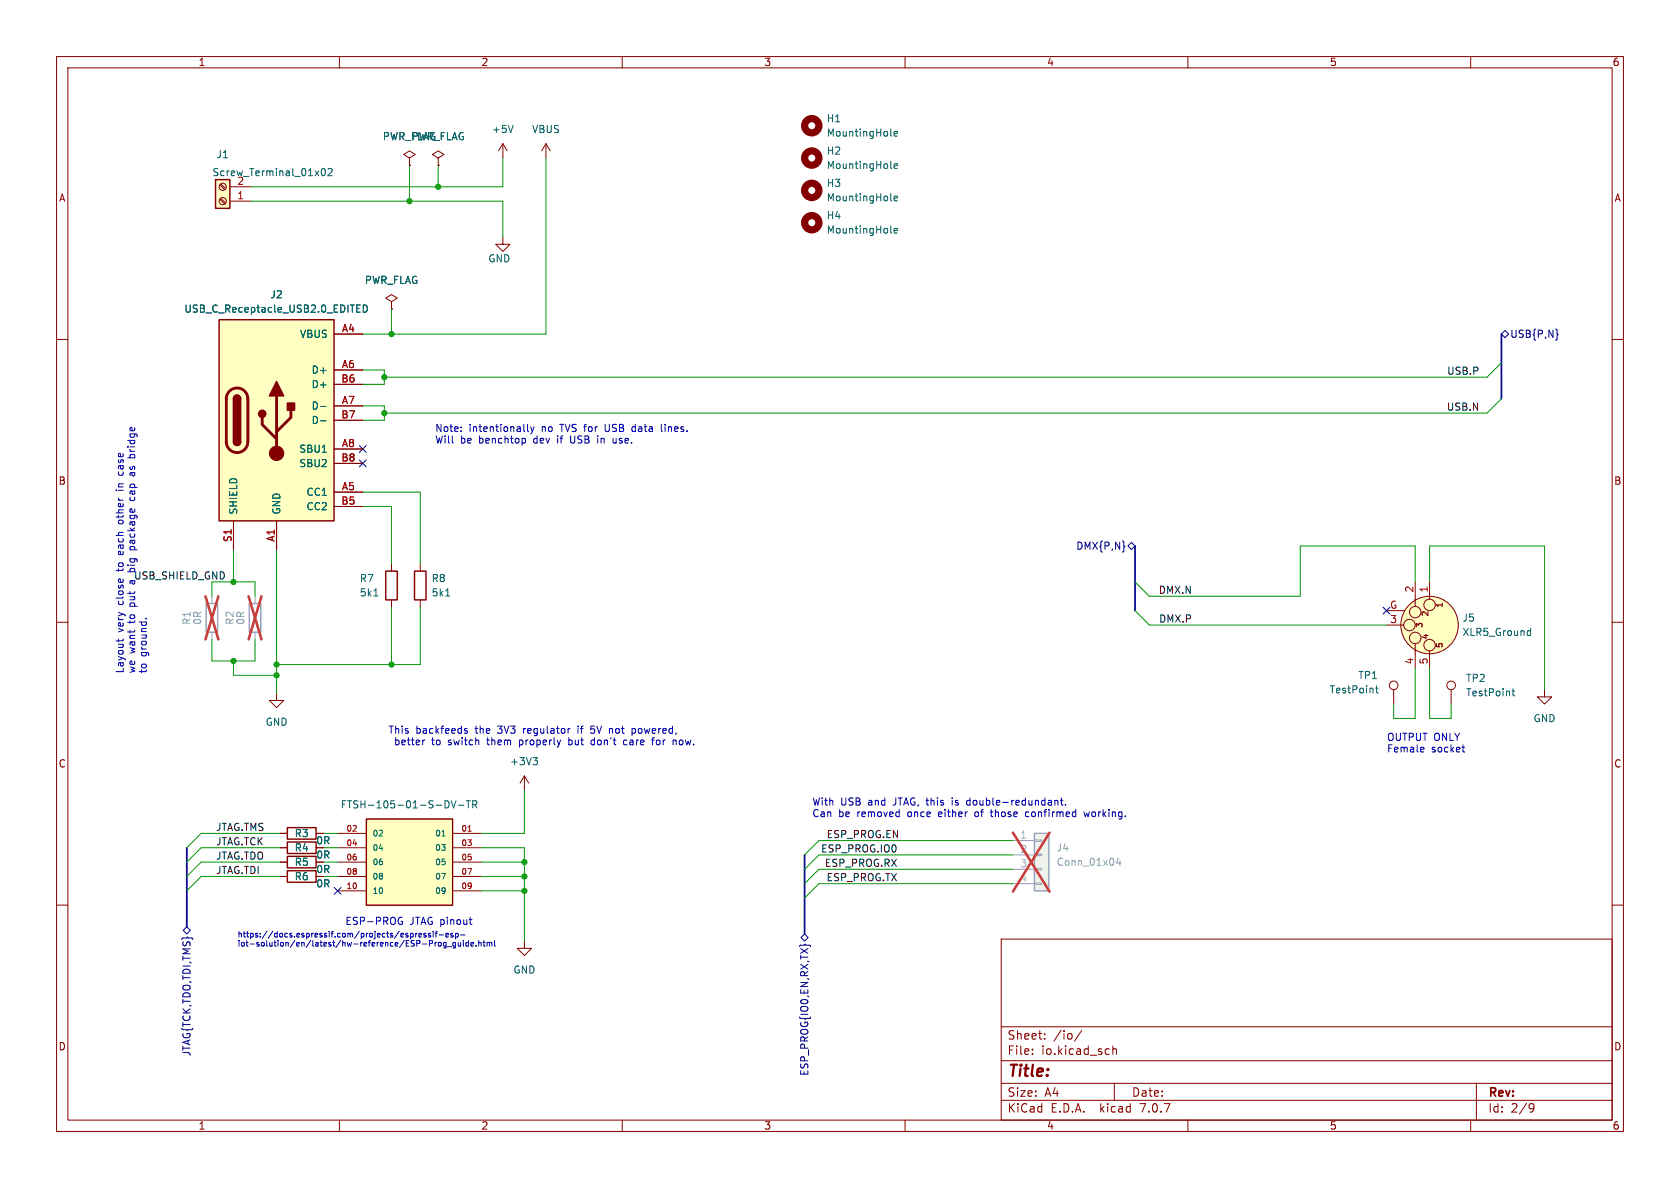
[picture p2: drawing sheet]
<svg xmlns="http://www.w3.org/2000/svg" width="297mm" height="210mm" viewBox="0 0 297 210" stroke-linecap="round" stroke-linejoin="round" font-family="sans-serif">
<g fill="none" stroke="#840000" stroke-width=".18">
<path d="M10 10h277v190h-277zM12 12h273v186h-273zM60 10v2M110 10v2M160 10v2M210 10v2M260 10v2M38.9 32.7l.8 .8M38.9 35.2l.8 .9M39 32.5l.9 .9M39 35.1l.9 .8M40.6 35.6h3.8"/>
<path d="M40.6 33h3.8M72.4 27.9l1-.6-1-.6-1 .6 1 .6v1.3M72.4 29.2h.1M77.5 27.9l1-.6-1-.6-1 .6 1 .6v1.3M77.5 29.2h.1M88.9 25.4l-.8 1.3M88.9 25.4v2.5M88.9 25.4l.8 1.3M96.5 25.4l-.7 1.3M96.5 25.4v2.5M96.5 25.4l.8 1.3M10 60h2"/>
<path d="M59.1 59.1h5M69.2 53.3l1-.6-1-.6-1 .6 1 .6v1.3M69.2 54.6h.1M88.9 41.9v1.3h1.3l-1.3 1.3-1.3-1.3h1.3M285 60h2M59.1 65.4h5M59.1 71.8h5M59.1 79.4h5M59.1 67.9h5M59.1 74.3h5M41.3 92.1v5.1M48.9 92.1v5.1"/>
<path d="M59.1 87h5M59.1 89.5h5M59.1 81.9h5M69.2 99.7v1.3M74.3 99.7v1.3M10 110h2M69.2 106v1.3M74.3 106v1.3M245.1 108h3.2M245.1 110.5h3.1M250.2 102.9v4.3M250.2 113.8v4.3"/>
<path d="M252.7 102.9v3M252.7 115.1v3M285 110h2M48.9 122.6v1.2h1.3l-1.3 1.3-1.3-1.3h1.3M92.7 137.2l-.8 1.2M92.7 137.2v2.5M92.7 137.2l.8 1.2M246.4 121.9v2.6M256.5 121.9v2.6M273 121.9v1.3h1.3l-1.3 1.3-1.2-1.3h1.2M10 160h2M49.5 147.3h1.3"/>
<path d="M49.5 149.9h1.3M49.5 152.4h1.3M49.5 154.9h1.3M55.9 147.3h1.2M59.7 147.3h5.1M59.7 149.9h5.1M59.7 152.4h5.1M59.7 154.9h5.1M59.7 157.5h5.1M80 147.3h5.1M80 149.9h5.1M80 152.4h5.1"/>
<path d="M80 154.9h5.1M80 157.5h5.1M285 160h2M92.7 166.4v1.2h1.3l-1.3 1.3-1.3-1.3h1.3M177 166h108v32h-108zM60 198v2M110 198v2M160 198v2M177 194.5h108M177 191.5h108M177 187.5h108M177 181.5h108"/>
<path d="M182.5 186.3v.1M182.5 185.5v.1M184.7 183.6v.1M184.7 182.8v.1M191.2 182.1l-1.2 2M196.7 184.9v1.5M196.7 185.5l.3-.1 .3 .1 .1 .9M197 191.5v3M210 198v2M260 198v2M261 191.5v6.5M270.6 195.1l.5 .1a.99 .99 0 0 1-.4 1.4h-.2"/>
<path d="M271.2 195.7l-.3 .3h-.3"/>
<circle cx="39.4" cy="33" r=".63"/>
<circle cx="39.4" cy="35.6" r=".63"/>
<circle cx="249.2" cy="110.5" r="1.02"/>
<circle cx="250.2" cy="108.2" r="1.02"/>
<circle cx="250.2" cy="112.8" r="1.02"/>
<circle cx="252.7" cy="106.9" r="1.02"/>
<circle cx="252.7" cy="114" r="1.02"/>
<circle cx="252.7" cy="110.5" r="5.1"/>
<circle cx="246.4" cy="121.2" r=".76"/>
<circle cx="256.5" cy="121.2" r=".76"/>
</g>
<g fill="#ffffc2" stroke="#ffffc2" stroke-width=".18">
<path d="M38.1 31.8h2.5v5h-2.5z"/>
<path d="M38.7 56.5h20.4v35.6h-20.4z"/>
<path d="M64.8 144.8h15.2v15.2h-15.2z"/>
<circle cx="252.7" cy="110.5" r="5.1"/>
</g>
<path d="M38.1 31.8h2.5v5h-2.5zM38.7 56.5h20.4v35.6h-20.4zM41.3 78.1a.64 .64 0 0 0 .6 .6 .64 .64 0 0 0 .6-.6M41.3 70.5a.64 .64 0 0 1 .6-.6 .64 .64 0 0 1 .6 .6M68.2 101h2v5h-2zM73.3 101h2v5h-2zM50.8 153.9h5.1v2.1h-5.1zM50.8 146.3h5.1v2h-5.1zM50.8 151.4h5.1v2h-5.1zM50.8 148.8h5.1v2.1h-5.1zM64.8 144.8h15.2v15.2h-15.2z" fill="none" stroke="#840000" stroke-width=".25"/>
<g fill="none" stroke="#006464" stroke-width=".18">
<path d="M56.9 29.9l.2-.1a.68 .68 0 0 1 .4 .6 .68 .68 0 0 1-.4 .7l-.2-.2-.1-.3zM58 29.9l.5-.1 .2 .4-.8 .9h.8M90.7 22.2l-.4 1.2M157.5 23.9l.2 .2M157.5 35.3l.2 .2M157.5 29.6l.2 .2M158.1 29.4l.6-.2-.1-.2-.3-.1-.2 .2v.6h.5M158.1 23.7l.6-.2-.1-.2-.3-.1-.2 .2v.6h.5M158.1 35.1l.6-.1-.1-.3h-.3l-.2 .1v.6h.5M63.1 54.5h.4M63.1 55.2h.6M63.1 53.9h.6"/>
<path d="M64.2 53.9a.64 .64 0 0 1 .8 .7 .64 .64 0 0 1-.8 .6zM157.5 41l.2 .2M158.1 40.8l.6-.1-.1-.3h-.3l-.2 .2v.6h.5M56.7 71.9h.9M56.7 74.4h.9M66.1 105.4h.7M78.8 105.4h.7M270.2 111.5l.4 .1M270.6 111.1v1.2M270.6 112.3h-.4M94.2 133.9h.8l-.4 .5M94.8 134.4l.2 .3v.3l-.2 .2"/>
<path d="M243.2 121.7h.4M243.3 121.2v1.1l.3 .2M267.3 122.2h.5M267.5 121.7v1.1l.3 .2M78.1 147.8h.6M79 141.5a.68 .68 0 0 1 .4 .7 .68 .68 0 0 1-.4 .6M79.8 141.5l.4 1.3 .4-1.3M81 142.3h1M82.4 141.5h.8M82.8 141.5v1.3M83.6 142.2h.6l.1-.2-.1-.3-.6-.2v1.3M83.9 142.2l.4 .6"/>
</g>
<g fill="none" stroke="#840000" stroke-width="1.3">
<circle cx="143.5" cy="33.7" r="1.27"/>
<circle cx="143.5" cy="39.4" r="1.27"/>
<circle cx="143.5" cy="22.2" r="1.27"/>
<circle cx="143.5" cy="27.9" r="1.27"/>
</g>
<path d="M182.9 147.3h2.5v10.2h-2.5z" fill="#f0f0f0" stroke="#f0f0f0" stroke-width=".18"/>
<path d="M37.5 105.4v1.3M37.5 111.8v1.2M45.1 105.4v1.3M45.1 111.8v1.2M179.1 148.6h3.8M179.1 151.1h3.8M179.1 153.7h3.8M179.1 156.2h3.8M182.9 156.1h1.2v.2h-1.2zM182.9 153.5h1.2v.3h-1.2zM182.9 151h1.2v.3h-1.2zM182.9 148.5h1.2v.2h-1.2z" fill="none" stroke="#a1a1a1" stroke-width=".18"/>
<path d="M36.4 106.7h2.1v5.1h-2.1zM44.1 106.7h2v5.1h-2zM182.9 147.3h2.5v10.2h-2.5z" fill="none" stroke="#a1a1a1" stroke-width=".25"/>
<path d="M197.7 151.6l-.3 1h.8M198 152.1v.9" fill="none" stroke="#989898" stroke-width=".18"/>
<path d="M36.3 105.4l2.3 7.6M38.6 105.4l-2.3 7.6M43.9 105.4l2.3 7.6M46.2 105.4l-2.3 7.6M179.1 147.2l6.4 10.4M185.5 147.2l-6.4 10.4" fill="none" stroke="#eb3a3d" stroke-width=".46"/>
<path d="M40.6 69.1a1.9 1.9 0 0 1 2-.4 1.9 1.9 0 0 1 1.2 1.8v7.6a1.91 1.91 0 0 1-1.9 1.9 1.91 1.91 0 0 1-1.9-1.9v-7.8l.2-.6zM46.4 73.8v1.3l2.5 2.5M48.9 70v10.1M51.4 72.5v1.3l-2.5 2.5" fill="none" stroke="#840000" stroke-width=".51"/>
<g fill="#840000" stroke="#840000" stroke-width=".25">
<path d="M41.3 78.1h1.2a.64 .64 0 0 1-.6 .6 .64 .64 0 0 1-.6-.6z"/>
<path d="M41.3 70.5h1.2v7.6h-1.2z"/>
<path d="M41.5 70a.64 .64 0 0 1 .7-.1 .64 .64 0 0 1 .3 .6h-1.2z"/>
<path d="M48.9 67.4l1.3 2.6h-2.6z"/>
<path d="M50.8 71.2h1.3v1.3h-1.3z"/>
<circle cx="46.4" cy="73.2" r=".63"/>
</g>
<circle cx="48.9" cy="80.1" r="1.27" fill="#840000" stroke="#840000" stroke-width=".18"/>
<path d="M82.7 146.9h.6" fill="none" stroke="#a90000" stroke-width=".18"/>
<g fill="none" stroke="#000084" stroke-width=".18">
<path d="M265.4 59.1l.7-.7 .6 .7-.6 .6zM275.1 58.2l.2 .2v.6l.2 .2-.2 .1v.6l-.2 .2M63.5 78.8l1.2 1.2M64.7 78.8l-1.2 1.2M63.5 81.3l1.2 1.2M64.7 81.3l-1.2 1.2M198.7 96.6h.2l-.2 .1M199.4 96.5l.6-.6 .7 .6-.7 .7zM244.5 107.3l1.2 1.3M245.7 107.3l-1.2 1.3M59.1 156.9l1.2 1.2M60.3 156.9l-1.2 1.2"/>
<path d="M32.4 164.5l.6-.7 .7 .7-.7 .6zM141.4 167.3l.1-.2h.7l.1-.2 .2 .2h.6l.2 .2M141.6 165.7l.6-.6 .7 .6-.7 .7z"/>
</g>
<g fill="none" stroke="#0000c2" stroke-width=".18">
<path d="M81.5 76.2v.1M81.5 75.5v.1M92.4 77.5h.3l.2 .2-.1 .5-.4 .1M93.3 75v1.1l.1 .2M93.8 75.4l.3 .9M94.1 76.3l-.3 .4M94.4 75.4l-.3 .9M100.9 77.1v1l.2 .2M105.7 77.1v.1M107 75v1l.2 .3M108.4 77.5v.8h.3l.2-.1M111.8 76.2l.4 .1"/>
<path d="M112.2 75.4l-.4 .2M116.9 75v1.1l.2 .2M20.5 86.7h.1M20.9 86.7h.9M21 83.4l-.1 .4 .3 .2M21 92.5l.2 .1 .5-.1M21.7 83.4l.1 .4-.3 .2M23 97.2h1.3M23 96.8v.4M23 87.9v.3l.2 .3 .6-.1v-.5M23 80.4l.2-.1 .6 .1M23.3 83.5l.1 .6"/>
<path d="M23.8 83.5v.6M23.8 83.5l-.8 .1v.5M23.8 96.8v.4M20.9 113v.5M21.8 113l-.2 .3M22.6 101.1h1.2M23 100.9v.2M25.8 109.4h.1M75.1 130.8l-.3 .1M82.1 129l.6 .4-.2 .2h-.4M82.6 128.8h-.3l-.2 .2M91.8 130.8v1.3"/>
<path d="M91.8 131.6l.2 .1M92 130.8l-.2 .1M100.6 130.4v1.3M100.6 131.6l.3 .1M100.8 128.8h-.2M100.9 130.8l-.3 .1M102.2 128.4v.1M102.2 128.8v.8M104.4 129.5l.5 .1M105.1 128.4h-.6l-.1 .6 .5-.2M105.1 130.9l-.4-.1-.2 .3 .1 .5h.5M107.9 128.8l.4 .2"/>
<path d="M110.8 130.9l-.3-.1-.3 .3 .1 .5h.5M111.7 128.8h.4l.2 .2-.1 .6h-.5M115.2 130.8h.5M116.3 130.8l-.3 .3v.3l.3 .3M119.4 130.8l.1 .2v.7M120.1 130.9v.6M251.3 132.1l.4 .1v.2l-.6 .1M251.7 132.9h-.4M258.5 132.1h.4M258.7 132.9h.2M168.3 141.1v.1M168.3 141.5v.8"/>
<path d="M171.4 141.5h-.4l-.1 .2v.5l.5 .1M172.5 143.6l-.2 .2 .2 .5M175.1 143.5h.4M175.2 143.1v1.1l.3 .2M181.9 143.6l-.4-.1-.2 .3 .1 .5h.5M186.5 141.5h.5v.8M187.5 141.5h.4M187.6 141.1v1l.3 .2M188.4 142.2v.1M191.6 143.5l.3 .9 .2-.6 .3 .6 .2-.9M70.6 162.2h.5M70.9 162.9h.3v.4l-.3 .1h-.3"/>
<path d="M72.7 165l.4 .2-.1 .4h-.3M73.5 165v.6M73.8 165l-.3 .2M74.1 165.3l.4-.1v-.2h-.3l-.1 .1v.5h.4M75.3 165h-.2l-.2 .1 .1 .2 .3 .1v.2h-.4M76.1 165h-.2l-.2 .1 .1 .2 .3 .1v.2h-.4M76.6 164.6v.1M76.6 165v.6M76.9 165h.4M77.2 166.6l-.2 .1M77.3 164.6l-.2 .2v.8M77.5 166.7l.2-.1 .3 .1-.1 .5h-.4z"/>
<path d="M77.6 165.3h.8M78.8 165.3l.5-.1-.1-.2h-.2l-.2 .1 .1 .5h.3M78.9 166.6h-.3l-.2 .2 .1 .4h.4M78.9 166.6v.8l-.2 .2-.3-.1M79.1 167.4h.8M80.1 165h-.3l-.1 .1v.2l.4 .1v.2h-.4M80.5 165h.3l.2 .2-.1 .4h-.4M80.5 165v1M80.5 166.6v.8l-.2 .2-.2-.1M80.5 166.6h-.3l-.1 .2 .1 .4h.3M81 166.6l.1 .6h.3M81.4 165.3h.8"/>
<path d="M81.4 166.6v.7M81.9 166.3v.1M81.9 166.6v.7M82.8 166.6h-.3l-.2 .2 .1 .4h.4M82.8 166.3v1M83 162.6h.4M83.2 166.9l.5-.1v-.2h-.3l-.2 .1 .1 .5h.4M83.3 163.4h.1M84.2 167.2v.1M84.6 166.7l.4-.1 .1 .7M84.6 166.3v1M85.4 166.6h.4"/>
<path d="M85.5 166.3v.8l.3 .2M86.1 166.7l.3-.1 .1 .1M86.1 166.6v.7M86.5 166.7l.2-.1h.2l.1 .7M86.5 166.7v.6M87.4 166.3v.8l.2 .2"/>
</g>
<path d="M265.4 59.1v11.4M200.7 96.5v11.5M33 149.9v13.9M142.2 151.1v14" fill="none" stroke="#000084" stroke-width=".3"/>
<g fill="none" stroke="#009600" stroke-width=".18">
<path d="M44.4 35.6h44.5v6.3M72.4 29.2v6.4M77.5 29.2v3.8M88.9 27.9v5.1h-44.5M96.5 27.9v31.2h-32.4M69.2 54.6v4.5M64.1 65.4h3.8v2.5h-3.8M64.1 71.8h3.8v2.5h-3.8M265.4 64.1l-2.5 2.6h-195M265.4 70.5l-2.5 2.5h-195M41.3 97.2v5.7M48.9 97.2v25.4"/>
<path d="M64.1 89.5h5.1v10.2M64.1 87h10.2v12.7M37.5 105.4v-2.5h7.6v2.5M37.5 113v3.8h7.6v-3.8M41.3 116.8v2.6h7.6M69.2 107.3v10.2M74.3 107.3v10.2h-25.4M200.7 102.9l2.5 2.5h26.7v-8.9h20.3v6.4M200.7 108l2.5 2.5h41.9M250.2 118.1v8.9h-3.8v-2.5M252.7 102.9v-6.4h20.3v25.4M252.7 118.1v8.9h3.8v-2.5"/>
<path d="M92.7 139.7v7.6h-7.6M49.5 154.9h-13.9l-2.6 2.6M49.5 149.9h-13.9l-2.6 2.5M49.5 147.3h-13.9l-2.6 2.6M49.5 152.4h-13.9l-2.6 2.5M57.1 154.9h2.6M57.1 149.9h2.6M57.1 147.3h2.6M57.1 152.4h2.6M85.1 157.5h7.6M85.1 154.9h7.6M85.1 149.9h7.6v16.5"/>
<path d="M85.1 152.4h7.6M179.1 151.1h-34.3l-2.6 2.6M179.1 156.2h-34.3l-2.6 2.6M179.1 153.7h-34.3l-2.6 2.5M179.1 148.6h-34.3l-2.6 2.5"/>
</g>
<g fill="#009600" stroke="#009600" stroke-width=".18">
<circle cx="48.9" cy="117.5" r=".46"/>
<circle cx="48.9" cy="119.4" r=".46"/>
<circle cx="69.2" cy="117.5" r=".46"/>
<circle cx="41.3" cy="116.8" r=".46"/>
<circle cx="92.7" cy="154.9" r=".46"/>
<circle cx="92.7" cy="152.4" r=".46"/>
<circle cx="92.7" cy="157.5" r=".46"/>
<circle cx="41.3" cy="102.9" r=".46"/>
<circle cx="77.5" cy="33" r=".46"/>
<circle cx="69.2" cy="59.1" r=".46"/>
<circle cx="67.9" cy="66.7" r=".46"/>
<circle cx="67.9" cy="73" r=".46"/>
<circle cx="72.4" cy="35.6" r=".46"/>
</g>
<text font-size="2.8" fill="#840000" x="178" y="190.9">Title:</text>
<g font-size="2.1" fill="#840000">
<text x="178" y="184">Sheet:</text>
<text x="186.2" y="184">/io/</text>
<text x="178" y="186.7">File:</text>
<text x="184.1" y="186.7">io.kicad_sch</text>
<text x="178" y="196.9">KiCad</text>
<text x="178" y="194.1">Size:</text>
<text x="184.7" y="194.1">A4</text>
<text x="185.7" y="196.9">E.D.A.</text>
<text x="194.6" y="196.9">kicad</text>
<text x="200" y="194.1">Date:</text>
<text x="201.8" y="196.9">7.0.7</text>
<text x="263" y="194.3">Rev:</text>
<text x="263" y="196.9">Id:</text>
<text x="267.1" y="196.9">2/9</text>
</g>
<g font-size="1.8" fill="#840000">
<text x="35" y="11.9">1</text>
<text x="85" y="11.9">2</text>
<text x="135" y="11.9">3</text>
<text x="185" y="11.9">4</text>
<text x="235" y="11.9">5</text>
<text x="285" y="11.9">6</text>
<text x="10.3" y="35.9">A</text>
<text x="285.3" y="35.9">A</text>
<text x="10.3" y="85.9">B</text>
<text x="285.3" y="85.9">B</text>
<text x="10.3" y="135.9">C</text>
<text x="285.3" y="135.9">C</text>
<text x="55.8" y="154.5">0R</text>
<text x="55.8" y="152">0R</text>
<text x="10.3" y="185.9">D</text>
<text x="285.3" y="185.9">D</text>
<text x="35" y="199.9">1</text>
<text x="85" y="199.9">2</text>
<text x="135" y="199.9">3</text>
<text x="185" y="199.9">4</text>
<text x="235" y="199.9">5</text>
<text x="285" y="199.9">6</text>
</g>
<g font-size="1.8" fill="#006464">
<text x="86.9" y="23.7">+5V</text>
<text x="94" y="23.7">VBUS</text>
<text x="146.1" y="21.8">H1</text>
<text x="38.2" y="28.2">J1</text>
<text x="67.6" y="25">PWR_FLAG</text>
<text x="72.7" y="25">PWR_FLAG</text>
<text x="146.1" y="24.4">MountingHole</text>
<text x="146.1" y="27.5">H2</text>
<text x="37.5" y="31.3">Screw_Terminal_01x02</text>
<text x="41.8" y="32.8">2</text>
<text x="146.1" y="33.2">H3</text>
<text x="146.1" y="35.8">MountingHole</text>
<text x="146.1" y="30.1">MountingHole</text>
<text x="146.1" y="39">H4</text>
<text x="146.1" y="41.5">MountingHole</text>
<text x="86.2" y="46.6">GND</text>
<text x="47.7" y="52.9">J2</text>
<text x="64.4" y="50.4">PWR_FLAG</text>
<text x="32.5" y="55.5">USB_C_Receptacle_USB2.0_EDITED</text>
<text x="52.9" y="59.9">VBUS</text>
<text x="55" y="66.3">D+</text>
<text x="55" y="68.8">D+</text>
<text x="55" y="72.6">D-</text>
<text x="55" y="75.2">D-</text>
<text x="52.8" y="80.2">SBU1</text>
<text x="52.8" y="82.8">SBU2</text>
<text x="54.1" y="87.9">CC1</text>
<text x="42.1" y="91.1" transform="rotate(-90 42.1 91.1)">SHIELD</text>
<text x="49.8" y="91.1" transform="rotate(-90 49.8 91.1)">GND</text>
<text x="54.1" y="90.4">CC2</text>
<text x="63.5" y="103.1">R7</text>
<text x="63.5" y="105.6">5k1</text>
<text x="76.2" y="103.1">R8</text>
<text x="76.2" y="105.6">5k1</text>
<text x="258.5" y="110.1">J5</text>
<text x="258.5" y="112.6">XLR5_Ground</text>
<text x="235" y="122.8">TestPoint</text>
<text x="240" y="120.2">TP1</text>
<text x="259.1" y="120.8">TP2</text>
<text x="259.1" y="123.3">TestPoint</text>
<text x="46.9" y="128.5">GND</text>
<text x="271" y="127.9">GND</text>
<text x="90.1" y="135.5">+3V3</text>
<text x="60.1" y="143.1">FTSH-105-01-S-DV-TR</text>
<text x="52" y="148.2">R3</text>
<text x="55.8" y="149.5">0R</text>
<text x="52" y="155.8">R6</text>
<text x="52" y="153.3">R5</text>
<text x="52" y="150.7">R4</text>
<text x="55.8" y="157.1">0R</text>
<text x="90.7" y="172.3">GND</text>
</g>
<g font-size="1.8" fill="#a90000">
<text x="41.8" y="35.3">1</text>
<text x="60.3" y="58.8">A4</text>
<text x="60.3" y="65.2">A6</text>
<text x="60.3" y="67.7">B6</text>
<text x="60.3" y="71.5">A7</text>
<text x="60.3" y="74">B7</text>
<text x="60.3" y="81.7">B8</text>
<text x="60.3" y="79.1">A8</text>
<text x="60.3" y="89.3">B5</text>
<text x="60.3" y="86.7">A5</text>
<text x="41" y="95.9" transform="rotate(-90 41 95.9)">S1</text>
<text x="48.6" y="95.9" transform="rotate(-90 48.6 95.9)">A1</text>
<text x="245.6" y="107.7">G</text>
<text x="249.9" y="104.8" transform="rotate(-90 249.9 104.8)">2</text>
<text x="252.5" y="104.8" transform="rotate(-90 252.5 104.8)">1</text>
<text x="245.7" y="110.2">3</text>
<text x="249.9" y="117.5" transform="rotate(-90 249.9 117.5)">4</text>
<text x="252.5" y="117.5" transform="rotate(-90 252.5 117.5)">5</text>
</g>
<g font-size="1.8" fill="#000084">
<text x="266.9" y="59.9">USB{P,N}</text>
<text x="190.2" y="97.4">DMX{P,N}</text>
<text x="33.9" y="186.8" transform="rotate(-90 33.9 186.8)">JTAG{TCK,TDO,TDI,TMS}</text>
<text x="143.1" y="190.3" transform="rotate(-90 143.1 190.3)">ESP_PROG{IO0,EN,RX,TX}</text>
</g>
<g font-size="1.8" fill="#0f0f0f">
<text x="255.7" y="66.3">USB.P</text>
<text x="255.7" y="72.7">USB.N</text>
<text x="204.8" y="105.1">DMX.N</text>
<text x="204.8" y="110.1">DMX.P</text>
<text x="38.1" y="149.5">JTAG.TCK</text>
<text x="38.1" y="147">JTAG.TMS</text>
<text x="146" y="148.2">ESP_PROG.EN</text>
<text x="38.1" y="154.6">JTAG.TDI</text>
<text x="38.1" y="152.1">JTAG.TDO</text>
<text x="145.1" y="150.8">ESP_PROG.IO0</text>
<text x="145.7" y="153.3">ESP_PROG.RX</text>
<text x="146" y="155.9">ESP_PROG.TX</text>
</g>
<g font-size="1.8" fill="#0000c2">
<text x="76.8" y="76.4">Note:</text>
<text x="82.9" y="76.4">intentionally</text>
<text x="95.9" y="76.4">no</text>
<text x="99.3" y="76.4">TVS for</text>
<text x="107.6" y="76.4">USB</text>
<text x="112.6" y="76.4">data</text>
<text x="117.9" y="76.4">lines.</text>
<text x="21.9" y="82.9" transform="rotate(-90 21.9 82.9)">case</text>
<text x="24" y="82.9" transform="rotate(-90 24 82.9)">as</text>
<text x="24" y="79.5" transform="rotate(-90 24 79.5)">bridge</text>
<text x="76.8" y="78.5">Will</text>
<text x="81.4" y="78.5">be</text>
<text x="84.8" y="78.5">benchtop</text>
<text x="94.6" y="78.5">dev</text>
<text x="99" y="78.5">if</text>
<text x="101.5" y="78.5">USB</text>
<text x="106.5" y="78.5">in</text>
<text x="109.4" y="78.5">use.</text>
<text x="21.9" y="85.9" transform="rotate(-90 21.9 85.9)">in</text>
<text x="24" y="87.4" transform="rotate(-90 24 87.4)">cap</text>
<text x="21.9" y="91.9" transform="rotate(-90 21.9 91.9)">other</text>
<text x="21.9" y="100.6" transform="rotate(-90 21.9 100.6)">to</text>
<text x="21.9" y="97.6" transform="rotate(-90 21.9 97.6)">each</text>
<text x="24" y="100.5" transform="rotate(-90 24 100.5)">big</text>
<text x="24" y="96.4" transform="rotate(-90 24 96.4)">package</text>
<text x="21.9" y="106.8" transform="rotate(-90 21.9 106.8)">close</text>
<text x="23.6" y="102.5">USB_SHIELD_GND</text>
<text x="24" y="107" transform="rotate(-90 24 107)">put</text>
<text x="24" y="102.8" transform="rotate(-90 24 102.8)">a</text>
<text x="21.9" y="111.8" transform="rotate(-90 21.9 111.8)">very</text>
<text x="24" y="110" transform="rotate(-90 24 110)">to</text>
<text x="21.9" y="119.1" transform="rotate(-90 21.9 119.1)">Layout</text>
<text x="24" y="119.1" transform="rotate(-90 24 119.1)">we</text>
<text x="24" y="115.5" transform="rotate(-90 24 115.5)">want</text>
<text x="26" y="119.1" transform="rotate(-90 26 119.1)">to</text>
<text x="26" y="116.1" transform="rotate(-90 26 116.1)">ground.</text>
<text x="68.6" y="129.8">This</text>
<text x="69.8" y="131.8">better</text>
<text x="73.5" y="129.8">backfeeds</text>
<text x="76.5" y="131.8">to</text>
<text x="79.5" y="131.8">switch</text>
<text x="84.2" y="129.8">the</text>
<text x="86.6" y="131.8">them</text>
<text x="88.3" y="129.8">3V3</text>
<text x="92.5" y="131.8">properly</text>
<text x="93" y="129.8">regulator</text>
<text x="101.4" y="131.8">but</text>
<text x="102.8" y="129.8">if</text>
<text x="105.3" y="129.8">5V</text>
<text x="105.6" y="131.8">don't</text>
<text x="108.8" y="129.8">not</text>
<text x="111.5" y="131.8">care</text>
<text x="113" y="129.8">powered,</text>
<text x="116.8" y="131.8">for</text>
<text x="120.6" y="131.8">now.</text>
<text x="245.1" y="131.1">OUTPUT ONLY</text>
<text x="245.1" y="133.1">Female</text>
<text x="253.1" y="133.1">socket</text>
<text x="143.5" y="142.5">With</text>
<text x="148.6" y="142.5">USB</text>
<text x="153.6" y="142.5">and</text>
<text x="158.2" y="142.5">JTAG, this</text>
<text x="169" y="142.5">is</text>
<text x="171.8" y="142.5">double-redundant.</text>
<text x="143.5" y="144.5">Can</text>
<text x="148.2" y="144.5">be</text>
<text x="151.7" y="144.5">removed</text>
<text x="160.8" y="144.5">once</text>
<text x="166.4" y="144.5">either</text>
<text x="173" y="144.5">of</text>
<text x="176.1" y="144.5">those</text>
<text x="182.4" y="144.5">confirmed</text>
<text x="193" y="144.5">working.</text>
<text x="61" y="163.6">ESP-PROG</text>
<text x="72.5" y="163.6">JTAG pinout</text>
</g>
<g font-size="1.8" fill="#989898">
<text x="33.9" y="110.6" transform="rotate(-90 33.9 110.6)">R1</text>
<text x="35.8" y="110.6" transform="rotate(-90 35.8 110.6)">0R</text>
<text x="41.5" y="110.6" transform="rotate(-90 41.5 110.6)">R2</text>
<text x="43.4" y="110.6" transform="rotate(-90 43.4 110.6)">0R</text>
<text x="186.7" y="150.7">J4</text>
<text x="186.7" y="153.3">Conn_01x04</text>
</g>
<g font-size="1.8" fill="#aaa">
<text x="180.3" y="148.3">1</text>
<text x="180.3" y="150.9">2</text>
<text x="180.3" y="153.4">3</text>
<text x="180.3" y="156">4</text>
</g>
<g font-size="1.4" fill="#840000">
<text x="255.3" y="107.6" transform="rotate(-90 255.3 107.6)">1</text>
<text x="251.8" y="111.2" transform="rotate(-90 251.8 111.2)">3</text>
<text x="252.8" y="113.2" transform="rotate(-90 252.8 113.2)">4</text>
<text x="252.8" y="109.1" transform="rotate(-90 252.8 109.1)">2</text>
<text x="255.3" y="114.7" transform="rotate(-90 255.3 114.7)">5</text>
</g>
<g font-size="1.4" fill="#a90000">
<text x="61.1" y="147.1">02</text>
<text x="61.1" y="149.6">04</text>
<text x="81.5" y="147.1">01</text>
<text x="81.5" y="149.6">03</text>
<text x="61.1" y="152.1">06</text>
<text x="61.1" y="154.7">08</text>
<text x="81.5" y="152.1">05</text>
<text x="81.5" y="154.7">07</text>
<text x="61.1" y="157.2">10</text>
<text x="81.5" y="157.2">09</text>
</g>
<g font-size="1.4" fill="#006464">
<text x="65.8" y="148.1">02</text>
<text x="76.8" y="148.1">01</text>
<text x="65.8" y="150.6">04</text>
<text x="65.8" y="153.1">06</text>
<text x="65.8" y="155.7">08</text>
<text x="76.8" y="150.6">03</text>
<text x="76.8" y="153.1">05</text>
<text x="76.8" y="155.7">07</text>
<text x="65.8" y="158.2">10</text>
<text x="76.8" y="158.2">09</text>
</g>
<g font-size="1.4" fill="#0000c2">
<text x="41.9" y="165.8">https://docs.espressif.com/projects/espressif-esp-</text>
<text x="41.9" y="167.4">iot-solution/en/latest/hw-reference/ESP-Prog_guide.html</text>
</g>
</svg>
